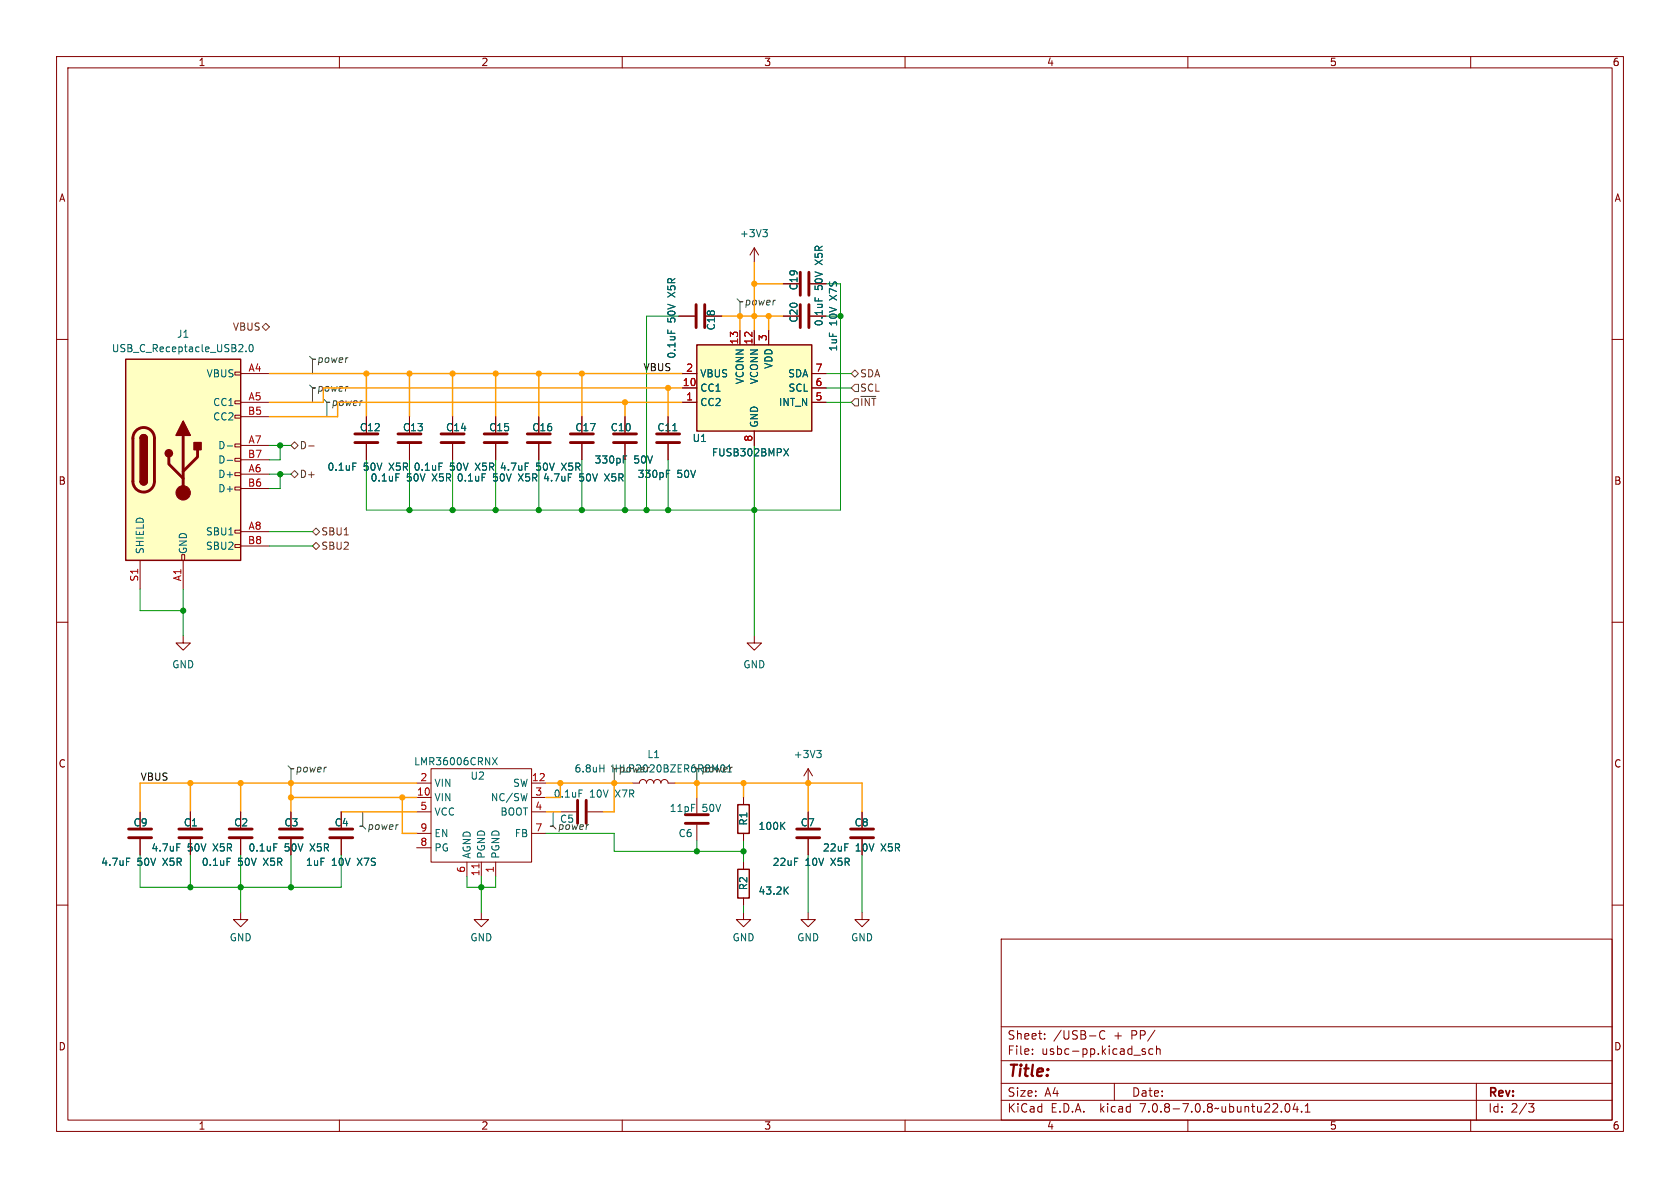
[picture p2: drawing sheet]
<svg xmlns="http://www.w3.org/2000/svg" width="297mm" height="210mm" viewBox="0 0 297 210" stroke-linecap="round" stroke-linejoin="round" font-family="sans-serif">
<g fill="none" stroke="#840000" stroke-width=".18">
<path d="M10 10h277v190h-277zM12 12h273v186h-273zM60 10v2M110 10v2M160 10v2M210 10v2M260 10v2M10 60h2M120 55.9h2.8M124.8 55.9h2.8M130.8 58.4v2.6M133.3 43.8v2.6"/>
<path d="M133.3 58.4v2.6M133.3 43.8l-.7 1.3M133.3 43.8l.8 1.3M135.9 58.4v2.6M138.4 50.2h2.8M138.4 55.9h2.8M143.3 50.2h2.7M143.3 55.9h2.7M285 60h2M41.5 78.5h1v.5h-1zM41.5 73.4h1v.5h-1zM41.5 70.9h1v.5h-1z"/>
<path d="M41.5 65.8h1v.5h-1zM42.5 66h5.1M42.5 71.1h5.1M42.5 78.7h5.1M42.5 73.7h5.1M64.8 73.7v2.8M64.8 78.5v2.8M72.4 73.7v2.8M72.4 78.5v2.8M80 73.7v2.8M80 78.5v2.8M87.6 73.7v2.8"/>
<path d="M87.6 78.5v2.8M95.2 73.7v2.8M95.2 78.5v2.8M102.9 73.7v2.8M102.9 78.5v2.8M110.5 73.7v2.8M110.5 78.5v2.8M118.1 73.7v2.8M118.1 78.5v2.8M120.6 66h2.6M120.6 71.1h2.6M120.6 68.6h2.6"/>
<path d="M133.3 76.2v2.5M143.5 66h2.5M143.5 71.1h2.5M143.5 68.6h2.5M24.8 99.1v5M32.1 98h.5v1.1h-.5zM32.4 99.1v5M41.5 96.3h1v.5h-1zM41.5 93.7h1v.5h-1zM41.5 86.1h1v.5h-1zM41.5 83.6h1v.5h-1zM41.5 81h1v.5h-1z"/>
<path d="M42.5 83.8h5.1M42.5 94h5.1M42.5 86.4h5.1M42.5 81.3h5.1M42.5 96.5h5.1M10 110h2M32.4 112.4v1.3h1.3l-1.3 1.2-1.3-1.2h1.3M133.3 112.4v1.3h1.3l-1.3 1.2-1.2-1.2h1.2M285 110h2M73.7 138.4h2.5M76.2 135.9h17.8v16.5h-17.8zM94 138.4h2.5"/>
<path d="M111.8 138.4h1.2a.64 .64 0 0 1 .7-.6 .64 .64 0 0 1 .6 .6 .64 .64 0 0 1 .6-.6 .64 .64 0 0 1 .7 .6 .64 .64 0 0 1 .6-.6 .64 .64 0 0 1 .6 .6 .64 .64 0 0 1 .7-.6 .64 .64 0 0 1 .6 .6h1.3M142.9 135.9l-.8 1.3M142.9 135.9v2.5M142.9 135.9l.7 1.3M10 160h2M24.8 143.5v2.8M24.8 148.3v2.8M33.7 143.5v2.8M33.7 148.3v2.8M42.5 143.5v2.8M42.5 148.3v2.8M51.4 143.5v2.8"/>
<path d="M51.4 148.3v2.8M60.3 143.5v2.8M60.3 148.3v2.8M73.7 143.5h2.5M73.7 141h2.5M73.7 147.3h2.5M73.7 149.9h2.5M82.5 152.4v2.5M85.1 152.4v2.5M87.6 152.4v2.5M94 143.5h2.5M94 141h2.5"/>
<path d="M94 147.3h2.5M99.1 143.5h2.8M103.9 143.5h2.8M123.2 141v2.8M123.2 145.8v2.8M131.4 141v1.2M131.4 147.3v1.3M131.4 152.4v1.3M131.4 158.8v1.2M142.9 143.5v2.8M142.9 148.3v2.8M152.4 143.5v2.8"/>
<path d="M152.4 148.3v2.8M285 160h2M42.5 161.3v1.3h1.3l-1.3 1.2-1.2-1.2h1.2M85.1 161.3v1.3h1.3l-1.3 1.2-1.3-1.2h1.3M131.4 161.3v1.3h1.3l-1.3 1.2-1.2-1.2h1.2M142.9 161.3v1.3h1.2l-1.2 1.2-1.3-1.2h1.3M152.4 161.3v1.3h1.3l-1.3 1.2-1.3-1.2h1.3M177 166h108v32h-108zM60 198v2M110 198v2M160 198v2M177 194.5h108"/>
<path d="M177 191.5h108M177 187.5h108M177 181.5h108M182.5 186.3v.1M182.5 185.5v.1M184.7 183.6v.1M184.7 182.8v.1M195.3 182.3a.6 .6 0 0 0-.7 0 .6 .6 0 0 0-.2 .8 .56 .56 0 0 0 .3 .5 .56 .56 0 0 0 .6 0M197 191.5v3M202 185.8l.5 .2v.2l-.2 .2-.4-.1M202 185.5h.5M203.8 185.5l-.4-.1-.3 .3v.4l.1 .2h.6"/>
<path d="M204.5 185.5l.2-.1 .3 .1 .1 .9M204.5 184.9v1.5M210 198v2M227.3 195.2l.2-.1a.81 .81 0 0 1 .6 .6 .81 .81 0 0 1-.3 .8l-.1 .1a.81 .81 0 0 1-.4-1.4zM229 195l-.4 1.1h.9M229.3 195.6v1M230.1 196.5v.1M230.7 196.6h.9M230.7 195.5l.5-.4v1.5M260 198v2M261 191.5v6.5M270.2 195.1h1l-.5 .6 .4 .1 .1 .5-.3 .3h-.4"/>
</g>
<g fill="none" stroke="#840000" stroke-width=".51">
<path d="M123.1 53.8v4.1M124.6 53.8v4.1M141.5 48.1v4.1M141.5 53.8v4.1M143 48.1v4.1M143 53.8v4.1M24.1 76.1a1.91 1.91 0 0 1 2-.4 1.91 1.91 0 0 1 1.2 1.8v7.6a1.91 1.91 0 0 1-1.9 1.9 1.91 1.91 0 0 1-1.9-1.9v-7.8l.2-.6zM32.4 77v10.1M34.9 79.5v1.3l-2.5 2.5M62.7 78.2h4.1M62.7 76.7h4.1M70.4 78.2h4"/>
<path d="M70.4 76.7h4M78 78.2h4M78 76.7h4M85.6 78.2h4.1M85.6 76.7h4.1M93.2 78.2h4.1M93.2 76.7h4.1M100.8 78.2h4.1M100.8 76.7h4.1M108.5 78.2h4M108.5 76.7h4M116.1 78.2h4"/>
<path d="M116.1 76.7h4M29.8 80.8v1.2l2.6 2.6M22.7 146.6h4.1M22.7 148.1h4.1M31.6 146.6h4.1M31.6 148.1h4.1M40.5 146.6h4.1M40.5 148.1h4.1M49.4 146.6h4.1M49.4 148.1h4.1M58.3 146.6h4.1M58.3 148.1h4.1"/>
<path d="M102.1 141.5v4M103.6 141.5v4M121.2 144h4M121.2 145.5h4M140.8 146.6h4.1M140.8 148.1h4.1M150.4 146.6h4M150.4 148.1h4"/>
</g>
<g fill="none" stroke="#006464" stroke-width=".18">
<path d="M118.1 58.3v.6M134.9 40.6h.7l-.4 .5M135.4 41.1l.2 .2v.3l-.2 .3M144.1 52.6v.6M40.2 78.8h.9M43.5 62.1v.1M44.1 61l.2-.1a.68 .68 0 0 1 .5 .6 .68 .68 0 0 1-.5 .7l-.2-.1-.1-.4zM118.9 76.1h.8M138.6 79.3l.8 1.3M139.4 79.3l-.8 1.3M40.2 81.4h.9M62.4 81.9h.6"/>
<path d="M77.6 81.9h.6M92.9 81.9h.6M110.2 81.2h.4M110.2 80.6h.6M117.8 83.7h.4M117.8 83.1h.6M87.1 133.9l.8 1.3M87.9 133.9l-.8 1.3M102.4 139.6h.6M106 135.8h.8M106.8 135.2v1.3M144.4 132.7h.8l-.5 .4"/>
<path d="M144.9 133.1l.3 .3v.3l-.3 .2M22.4 151.7h.6M31.3 149.2h.6M40.1 151.7h.7M48.4 149.2h.6M93.2 140.3l-.3 1.2M138.2 145.9l.6 .7M138.8 145.4l-.8 .7M138.8 157.3l.6 .8M139.4 156.8l-.8 .7"/>
</g>
<path d="M22.2 63.5h20.3v35.6h-20.3zM24.8 77.5a.64 .64 0 0 1 .6-.7 .64 .64 0 0 1 .6 .7M123.2 61h20.3v15.2h-20.3zM24.8 85.1a.64 .64 0 0 0 .6 .6 .64 .64 0 0 0 .6-.6M130.4 153.7h2.1v5.1h-2.1zM130.4 142.2h2.1v5.1h-2.1z" fill="none" stroke="#840000" stroke-width=".25"/>
<path d="M84.7 152.7v.7" fill="none" stroke="#a90000" stroke-width=".18"/>
<g fill="#ffffc2" stroke="#ffffc2" stroke-width=".18">
<path d="M22.2 63.5h20.3v35.6h-20.3z"/>
<path d="M123.2 61h20.3v15.2h-20.3z"/>
</g>
<g fill="#840000" stroke="#840000" stroke-width=".25">
<path d="M24.8 85.1h1.2a.64 .64 0 0 1-.6 .6 .64 .64 0 0 1-.6-.6z"/>
<path d="M24.8 77.5h1.2v7.6h-1.2z"/>
<path d="M25 77a.64 .64 0 0 1 .6-.1 .64 .64 0 0 1 .4 .6h-1.2z"/>
<path d="M32.4 74.4l1.3 2.6h-2.6z"/>
<path d="M34.3 78.2h1.3v1.3h-1.3z"/>
<circle cx="29.8" cy="80.1" r=".63"/>
</g>
<circle cx="32.4" cy="87.1" r="1.27" fill="#840000" stroke="#840000" stroke-width=".18"/>
<path d="M130.3 52.8l.5 .5h.5h-.5v2.6M54.7 63l.5 .5h.6h-.6v2.5M54.7 68.1l.5 .5h.6h-.6v2.5M57.3 70.6l.5 .5h.5h-.5v2.6M50.9 135.4l.5 .5h.5h-.5v2.5M108.1 135.4l.5 .5h.5h-.5v2.5M122.7 135.4l.5 .5h.5h-.5v2.5M64.1 143.5v2.6h-.5h.5l.5 .5M97.8 143.5v2.6h-.5h.5l.5 .5" fill="none" stroke="#484848" stroke-width=".18"/>
<path d="M47 57.2l.6 .6-.6 .6-.6-.6zM51.4 78.7l.7-.6 .6 .6-.6 .7zM54.6 78.8h.9M150.5 66l.6-.6 .7 .6-.7 .7zM151.1 70.5h.7v1.3h-.7l-.6-.7zM151.1 67.9h.7v1.3h-.7l-.6-.6zM51.4 83.8l.7-.6 .6 .6-.6 .7zM55.2 96.5l.7-.6 .6 .6-.6 .7zM55.2 94l.7-.7 .6 .7-.6 .6z" fill="none" stroke="#725600" stroke-width=".18"/>
<g fill="none" stroke="#ff9d02" stroke-width=".25">
<path d="M127.6 55.9h10.8M130.8 55.9v2.5M133.3 50.2h5.1M133.3 46.4v12M135.9 55.9v2.5M47.6 66h73M64.8 66v7.7M72.4 66v7.7M80 66v7.7M87.6 66v7.7M95.2 66v7.7M102.9 66v7.7"/>
<path d="M110.5 71.1v2.6M118.1 68.6v5.1M120.6 68.6h-63.5v2.5h-9.5M120.6 71.1h-60.9v2.6h-12.1M33.7 138.4v5.1M42.5 138.4v5.1M51.4 138.4v5.1M73.7 138.4h-48.9v5.1M96.5 138.4h15.3M99.1 138.4v2.6h-2.6M108.6 138.4v5.1h-1.9M119.4 138.4h33v5.1"/>
<path d="M123.2 138.4v2.6M131.4 138.4v2.6M142.9 138.4v5.1M51.4 141h22.3M60.3 143.5h13.4M71.1 141v6.3h2.6M96.5 143.5h2.6"/>
</g>
<g fill="none" stroke="#009600" stroke-width=".18">
<path d="M120 55.9h-5.7v34.3M146 55.9h2.6M146 50.2h2.6v40h-83.8v-8.9M47.6 78.7h3.8M49.5 78.7v2.6h-1.9M133.3 78.7v33.7M146 66h4.5M146 71.1h4.5M146 68.6h4.5M47.6 83.8h3.8M47.6 96.5h7.6M47.6 94h7.6"/>
<path d="M49.5 83.8v2.6h-1.9M72.4 81.3v8.9M80 81.3v8.9M87.6 81.3v8.9M95.2 81.3v8.9M102.9 81.3v8.9M110.5 81.3v8.9M118.1 81.3v8.9M24.8 104.1v3.9h7.6M32.4 104.1v8.3M24.8 151.1v5.7h35.5v-5.7M33.7 151.1v5.7"/>
<path d="M42.5 151.1v10.2M51.4 151.1v5.7M82.5 154.9v1.9h5.1v-1.9M85.1 154.9v6.4M96.5 147.3h12.1v3.2h22.8M123.2 148.6v1.9M131.4 148.6v3.8M142.9 151.1v10.2M152.4 151.1v10.2M131.4 160v1.3"/>
</g>
<g fill="#009600" stroke="#009600" stroke-width=".18">
<circle cx="102.9" cy="90.2" r=".46"/>
<circle cx="110.5" cy="90.2" r=".46"/>
<circle cx="118.1" cy="90.2" r=".46"/>
<circle cx="133.3" cy="90.2" r=".46"/>
<circle cx="114.3" cy="90.2" r=".46"/>
<circle cx="51.4" cy="156.8" r=".46"/>
<circle cx="33.7" cy="156.8" r=".46"/>
<circle cx="85.1" cy="156.8" r=".46"/>
<circle cx="42.5" cy="156.8" r=".46"/>
<circle cx="80" cy="90.2" r=".46"/>
<circle cx="72.4" cy="90.2" r=".46"/>
<circle cx="95.2" cy="90.2" r=".46"/>
<circle cx="131.4" cy="150.5" r=".46"/>
<circle cx="123.2" cy="150.5" r=".46"/>
<circle cx="49.5" cy="83.8" r=".46"/>
<circle cx="49.5" cy="78.7" r=".46"/>
<circle cx="87.6" cy="90.2" r=".46"/>
<circle cx="148.6" cy="55.9" r=".46"/>
<circle cx="32.4" cy="108" r=".46"/>
</g>
<g fill="#ff9d02" stroke="#ff9d02" stroke-width=".18">
<circle cx="87.6" cy="66" r=".46"/>
<circle cx="102.9" cy="66" r=".46"/>
<circle cx="95.2" cy="66" r=".46"/>
<circle cx="110.5" cy="71.1" r=".46"/>
<circle cx="118.1" cy="68.6" r=".46"/>
<circle cx="42.5" cy="138.4" r=".46"/>
<circle cx="33.7" cy="138.4" r=".46"/>
<circle cx="99.1" cy="138.4" r=".46"/>
<circle cx="72.4" cy="66" r=".46"/>
<circle cx="64.8" cy="66" r=".46"/>
<circle cx="80" cy="66" r=".46"/>
<circle cx="131.4" cy="138.4" r=".46"/>
<circle cx="108.6" cy="138.4" r=".46"/>
<circle cx="142.9" cy="138.4" r=".46"/>
<circle cx="123.2" cy="138.4" r=".46"/>
<circle cx="133.3" cy="50.2" r=".46"/>
<circle cx="135.9" cy="55.9" r=".46"/>
<circle cx="133.3" cy="55.9" r=".46"/>
<circle cx="130.8" cy="55.9" r=".46"/>
<circle cx="51.4" cy="141" r=".46"/>
<circle cx="51.4" cy="138.4" r=".46"/>
<circle cx="71.1" cy="141" r=".46"/>
</g>
<text font-size="2.8" fill="#840000" x="178" y="190.9">Title:</text>
<g font-size="2.1" fill="#840000">
<text x="178" y="184">Sheet:</text>
<text x="186.2" y="184">/USB-C</text>
<text x="197" y="184">+</text>
<text x="200.1" y="184">PP/</text>
<text x="178" y="186.7">File:</text>
<text x="184.1" y="186.7">usbc-pp.kicad_sch</text>
<text x="178" y="196.9">KiCad</text>
<text x="178" y="194.1">Size:</text>
<text x="184.7" y="194.1">A4</text>
<text x="185.7" y="196.9">E.D.A.</text>
<text x="194.6" y="196.9">kicad</text>
<text x="200" y="194.1">Date:</text>
<text x="201.8" y="196.9">7.0.8-7.0.8~ubuntu22.04.1</text>
<text x="263" y="194.3">Rev:</text>
<text x="263" y="196.9">Id:</text>
<text x="267.1" y="196.9">2/3</text>
</g>
<g font-size="1.8" fill="#840000">
<text x="35" y="11.9">1</text>
<text x="85" y="11.9">2</text>
<text x="135" y="11.9">3</text>
<text x="185" y="11.9">4</text>
<text x="235" y="11.9">5</text>
<text x="285" y="11.9">6</text>
<text x="10.3" y="35.9">A</text>
<text x="285.3" y="35.9">A</text>
<text x="10.3" y="85.9">B</text>
<text x="285.3" y="85.9">B</text>
<text x="10.3" y="135.9">C</text>
<text x="285.3" y="135.9">C</text>
<text x="10.3" y="185.9">D</text>
<text x="285.3" y="185.9">D</text>
<text x="35" y="199.9">1</text>
<text x="85" y="199.9">2</text>
<text x="135" y="199.9">3</text>
<text x="185" y="199.9">4</text>
<text x="235" y="199.9">5</text>
<text x="285" y="199.9">6</text>
</g>
<g font-size="1.8" fill="#006464">
<text x="130.7" y="42.1">+3V3</text>
<text x="145.6" y="46.7" transform="rotate(-90 145.6 46.7)">X5R</text>
<text x="119.6" y="52.4" transform="rotate(-90 119.6 52.4)">X5R</text>
<text x="141.2" y="51.4" transform="rotate(-90 141.2 51.4)">C19</text>
<text x="145.6" y="51.3" transform="rotate(-90 145.6 51.3)">50V</text>
<text x="148.2" y="52.9" transform="rotate(-90 148.2 52.9)">X7S</text>
<text x="31.2" y="59.9">J1</text>
<text x="119.6" y="57.1" transform="rotate(-90 119.6 57.1)">50V</text>
<text x="126.6" y="58.5" transform="rotate(-90 126.6 58.5)">C18</text>
<text x="141.2" y="57.1" transform="rotate(-90 141.2 57.1)">C20</text>
<text x="145.6" y="57.8" transform="rotate(-90 145.6 57.8)">0.1uF</text>
<text x="148.2" y="57.6" transform="rotate(-90 148.2 57.6)">10V</text>
<text x="19.7" y="62.5">USB_C_Receptacle_USB2.0</text>
<text x="119.6" y="63.5" transform="rotate(-90 119.6 63.5)">0.1uF</text>
<text x="136.8" y="65.3" transform="rotate(-90 136.8 65.3)">VDD</text>
<text x="148.2" y="62.2" transform="rotate(-90 148.2 62.2)">1uF</text>
<text x="36.4" y="66.9">VBUS</text>
<text x="37.6" y="72">CC1</text>
<text x="123.7" y="72">CC2</text>
<text x="123.7" y="69.4">CC1</text>
<text x="123.7" y="66.9">VBUS</text>
<text x="131.7" y="68" transform="rotate(-90 131.7 68)">VCONN</text>
<text x="134.2" y="68" transform="rotate(-90 134.2 68)">VCONN</text>
<text x="137.6" y="72">INT_N</text>
<text x="139.2" y="66.9">SDA</text>
<text x="139.3" y="69.4">SCL</text>
<text x="37.6" y="74.5">CC2</text>
<text x="63.5" y="76.4">C12</text>
<text x="71.1" y="76.4">C13</text>
<text x="78.7" y="76.4">C14</text>
<text x="86.4" y="76.4">C15</text>
<text x="94" y="76.4">C16</text>
<text x="101.6" y="76.4">C17</text>
<text x="107.9" y="76.4">C10</text>
<text x="116.1" y="76.4">C11</text>
<text x="134.2" y="75.7" transform="rotate(-90 134.2 75.7)">GND</text>
<text x="38.5" y="79.6">D-</text>
<text x="38.5" y="82.1">D-</text>
<text x="57.8" y="83.4">0.1uF</text>
<text x="64.2" y="83.4">50V</text>
<text x="68.9" y="83.4">X5R</text>
<text x="73" y="83.4">0.1uF</text>
<text x="79.5" y="83.4">50V</text>
<text x="84.1" y="83.4">X5R</text>
<text x="88.3" y="83.4">4.7uF</text>
<text x="94.7" y="83.4">50V</text>
<text x="99.4" y="83.4">X5R</text>
<text x="105" y="82.1">330pF</text>
<text x="112.1" y="82.1">50V</text>
<text x="122.3" y="78.3">U1</text>
<text x="125.8" y="80.9">FUSB302BMPX</text>
<text x="38.5" y="84.7">D+</text>
<text x="38.5" y="87.2">D+</text>
<text x="65.4" y="85.3">0.1uF</text>
<text x="71.8" y="85.3">50V</text>
<text x="76.5" y="85.3">X5R</text>
<text x="80.7" y="85.3">0.1uF</text>
<text x="87.1" y="85.3">50V</text>
<text x="91.8" y="85.3">X5R</text>
<text x="95.9" y="85.3">4.7uF</text>
<text x="102.3" y="85.3">50V</text>
<text x="107" y="85.3">X5R</text>
<text x="112.6" y="84.7">330pF</text>
<text x="119.7" y="84.7">50V</text>
<text x="36.3" y="94.8">SBU1</text>
<text x="25.6" y="98" transform="rotate(-90 25.6 98)">SHIELD</text>
<text x="33.2" y="98" transform="rotate(-90 33.2 98)">GND</text>
<text x="36.3" y="97.4">SBU2</text>
<text x="30.3" y="118.3">GND</text>
<text x="131.3" y="118.3">GND</text>
<text x="73.1" y="135.5">LMR36006CRNX</text>
<text x="101.5" y="136.8">6.8uH</text>
<text x="108.1" y="136.8">IHLP2020BZER6R8M01</text>
<text x="114.3" y="134.2">L1</text>
<text x="140.2" y="134.2">+3V3</text>
<text x="76.7" y="141.8">VIN</text>
<text x="76.7" y="139.3">VIN</text>
<text x="83.1" y="138">U2</text>
<text x="86.7" y="141.8">NC/SW</text>
<text x="90.6" y="139.3">SW</text>
<text x="97.8" y="141.2">0.1uF</text>
<text x="104.2" y="141.2">10V</text>
<text x="108.9" y="141.2">X7R</text>
<text x="118.3" y="143.7">11pF</text>
<text x="124.1" y="143.7">50V</text>
<text x="23.5" y="146.3">C9</text>
<text x="32.4" y="146.3">C1</text>
<text x="41.3" y="146.3">C2</text>
<text x="50.2" y="146.3">C3</text>
<text x="59.1" y="146.3">C4</text>
<text x="76.7" y="144.4">VCC</text>
<text x="76.7" y="148.2">EN</text>
<text x="88.4" y="144.4">BOOT</text>
<text x="90.9" y="148.2">FB</text>
<text x="119.9" y="148.2">C6</text>
<text x="132.3" y="146" transform="rotate(-90 132.3 146)">R1</text>
<text x="134" y="146.9">100K</text>
<text x="141.5" y="146.3">C7</text>
<text x="151" y="146.3">C8</text>
<text x="17.8" y="153.3">4.7uF</text>
<text x="24.2" y="153.3">50V</text>
<text x="26.7" y="150.7">4.7uF</text>
<text x="28.9" y="153.3">X5R</text>
<text x="33.1" y="150.7">50V</text>
<text x="35.6" y="153.3">0.1uF</text>
<text x="37.8" y="150.7">X5R</text>
<text x="42" y="153.3">50V</text>
<text x="43.8" y="150.7">0.1uF</text>
<text x="46.7" y="153.3">X5R</text>
<text x="50.3" y="150.7">50V</text>
<text x="54" y="153.3">1uF</text>
<text x="54.9" y="150.7">X5R</text>
<text x="58.6" y="153.3">10V</text>
<text x="63.3" y="153.3">X7S</text>
<text x="76.7" y="150.7">PG</text>
<text x="83.4" y="151.9" transform="rotate(-90 83.4 151.9)">AGND</text>
<text x="86" y="151.9" transform="rotate(-90 86 151.9)">PGND</text>
<text x="88.5" y="151.9" transform="rotate(-90 88.5 151.9)">PGND</text>
<text x="136.5" y="153.3">22uF</text>
<text x="142.3" y="153.3">10V</text>
<text x="145.4" y="150.7">22uF</text>
<text x="147" y="153.3">X5R</text>
<text x="151.2" y="150.7">10V</text>
<text x="155.9" y="150.7">X5R</text>
<text x="132.3" y="157.5" transform="rotate(-90 132.3 157.5)">R2</text>
<text x="134" y="158.3">43.2K</text>
<text x="40.5" y="166.6">GND</text>
<text x="83.1" y="166.6">GND</text>
<text x="129.4" y="166.6">GND</text>
<text x="140.8" y="166.6">GND</text>
<text x="150.4" y="166.6">GND</text>
</g>
<g font-size="1.8" fill="#725600">
<text x="41.1" y="58.6">VBUS</text>
<text x="152" y="66.9">SDA</text>
<text x="152" y="72">~{INT}</text>
<text x="152" y="69.4">SCL</text>
<text x="52.9" y="79.6">D-</text>
<text x="52.9" y="84.7">D+</text>
<text x="56.7" y="94.8">SBU1</text>
<text x="56.7" y="97.4">SBU2</text>
</g>
<g font-size="1.8" fill="#484848">
<text x="131.5" y="54.2">power</text>
<text x="55.9" y="64.4">power</text>
<text x="55.9" y="69.4">power</text>
<text x="58.5" y="72">power</text>
<text x="52.1" y="136.8">power</text>
<text x="109.3" y="136.8">power</text>
<text x="123.9" y="136.8">power</text>
<text x="64.8" y="146.9">power</text>
<text x="98.5" y="146.9">power</text>
<text x="98.9" y="145.6">C5</text>
</g>
<g font-size="1.8" fill="#a90000">
<text x="43.8" y="65.8">A4</text>
<text x="121.2" y="65.8">2</text>
<text x="130.6" y="61" transform="rotate(-90 130.6 61)">13</text>
<text x="133.1" y="61" transform="rotate(-90 133.1 61)">12</text>
<text x="135.6" y="60.4" transform="rotate(-90 135.6 60.4)">3</text>
<text x="144.1" y="65.8">7</text>
<text x="43.8" y="70.9">A5</text>
<text x="120.6" y="68.3">10</text>
<text x="121.2" y="70.9">1</text>
<text x="144.1" y="70.9">5</text>
<text x="144.1" y="68.3">6</text>
<text x="43.7" y="73.4">B5</text>
<text x="43.7" y="81">B7</text>
<text x="43.8" y="83.6">A6</text>
<text x="43.8" y="78.5">A7</text>
<text x="133.1" y="78.2" transform="rotate(-90 133.1 78.2)">8</text>
<text x="43.7" y="86.1">B6</text>
<text x="43.8" y="93.7">A8</text>
<text x="43.7" y="96.3">B8</text>
<text x="24.5" y="102.9" transform="rotate(-90 24.5 102.9)">S1</text>
<text x="32.1" y="102.9" transform="rotate(-90 32.1 102.9)">A1</text>
<text x="73.6" y="140.7">10</text>
<text x="74.2" y="138.2">2</text>
<text x="74.2" y="143.3">5</text>
<text x="93.9" y="138.2">12</text>
<text x="94.5" y="140.7">3</text>
<text x="94.5" y="143.3">4</text>
<text x="74.2" y="149.6">8</text>
<text x="74.2" y="147.1">9</text>
<text x="94.5" y="147.1">7</text>
<text x="82.3" y="154.4" transform="rotate(-90 82.3 154.4)">6</text>
<text x="84.8" y="155" transform="rotate(-90 84.8 155)">11</text>
<text x="87.4" y="154.4" transform="rotate(-90 87.4 154.4)">1</text>
</g>
<g font-size="1.8" fill="#0f0f0f">
<text x="113.7" y="65.7">VBUS</text>
<text x="24.8" y="138.1">VBUS</text>
</g>
</svg>
